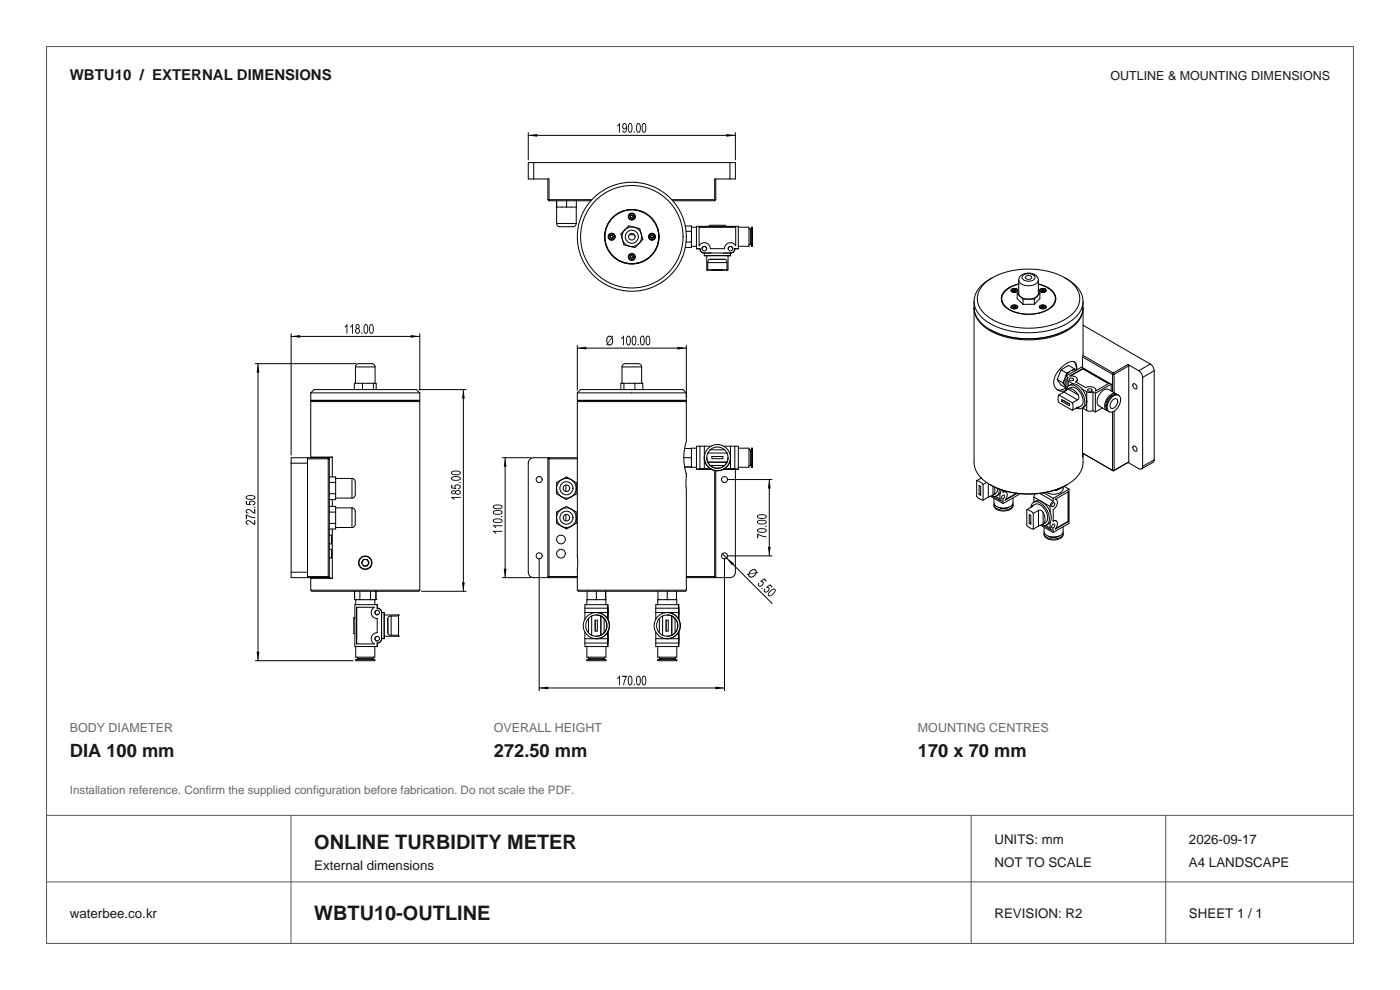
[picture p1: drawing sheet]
<svg xmlns="http://www.w3.org/2000/svg" width="297mm" height="210mm" viewBox="0 0 297 210" stroke-linecap="round" stroke-linejoin="round" font-family="sans-serif">
<path d="M9.9 9.9h277.2v190.2h-277.2zM9.9 173h277.2M61.7 173v27.1M206 173v27.1M247.3 173v27.1M9.9 187.1h277.2" fill="none" stroke="#505955" stroke-width=".21"/>
<path d="M51.4 25.4h194.2v121.8h-194.2z" fill="#fff"/>
<g fill="none" stroke="#000" stroke-width=".21">
<path d="M112.1 28.1v5.8M112.1 28.7h43.9M113.2 34.5v3.5M116.2 38v4.4M151.8 38v4.4M154.8 34.5v3.5M156 28.1v5.8M116.2 42.4h9.4M116.2 42.4l.3 .2M116.5 42.6v-4.6h-4.4v-3.5h43.9v3.5h-4.4v4.6M116.5 42.6h8.9M118.1 42.6v4.8"/>
<path d="M118.1 43.9h4.2M118.1 47.4l.1 .3 .4 .4h3a.69 .69 0 0 0 .6-.7M118.1 47.4h4.1M118.1 42.6v1.3M120.2 42.6v1.3M122.3 42.6l-.1 4.8M129.6 49.9h.3l.2 .3-.2 .3h-.3l-.2-.3zM133.4 47.9l2.3 .6 .7 2.3-1.7 1.7-2.3-.6-.7-2.3zM133.5 49.8h1.1M133.7 45.8l.3-.2 .3 .2v.3l-.2 .2-.3-.2zM133.7 54.4l.3-.2 .3 .1v.3l-.2 .2-.3-.1zM138.1 49.9h.4l.1 .3-.1 .3h-.3l-.2-.3z"/>
<path d="M142.5 42.4h9.3M142.7 42.6h8.9M145.4 52.5h1.3M145.4 47.9h1.3M145.5 49.1h1.2M145.5 51.3h1.2M146.7 51.3v.2M146.7 49.1v.2M146.7 47.9v.2M146.7 48v.1M146.7 52.5h.1M146.7 52.4v.1"/>
<path d="M146.7 51.1v.2M146.7 49v.1M146.7 48.1v4.4M146.7 52.2h1.1M146.7 48.2h1.1M148.3 48.2h7.8v3.9a1.27 1.27 0 0 0-1.5-.6 1.27 1.27 0 0 0-.9 1.3h-3a1.27 1.27 0 0 0-1-1.3 1.27 1.27 0 0 0-1.4 .6zM148.5 52.8a.93 .93 0 0 0 .9 .9M148.5 52.8h-.7v-4.8h8.8v4.8h-.7M148.5 52.8h.1M148.9 52.8a.49 .49 0 0 1 .5-.5 .49 .49 0 0 1 .5 .5M149.4 53.7h1.4M149.4 53.7v.5"/>
<path d="M149.9 54.2h4.5M149.9 57.3h.3zM149.9 54.2v3.1M150.2 55.7v1.6M150.2 55.7h4M150.2 57.3h4M150.5 48v-.2h1.7h1.7v.2M150.7 55h3M150.7 55l-.4 .2-.1 .5M150.8 53.7h-1.4M150.8 53.7h2.7M151 57.3h.1"/>
<path d="M151.8 42.4l-.2 .2M153.3 57.3h.1M153.5 53.7h1.5M153.7 55l.4 .2 .1 .5M154.2 57.3h.2zM154.2 55.7v1.6M154.4 54.2v3.1M154.5 52.8a.49 .49 0 0 1 .5-.5 .49 .49 0 0 1 .5 .5M155 54.2h-5.6h.5M155 54.2h-.6M155 53.7v.5M155.9 52.8h.1"/>
<path d="M155.9 52.8a.93 .93 0 0 1-.9 .9M156.6 48.2h2.3v4h-2.3M158.9 48.5h.3v3.4h-.3M159.2 51.6h.2M159.2 48.8h.2M159.4 48.2h.2v4h-.2zM210.5 58.9a6.2 6.2 0 0 0-3.9 5.2 6.3 6.3 0 0 0 4.1 4.9 17.9 17.9 0 0 0 16.5-.9 4.8 4.8 0 0 0 2.2-5.8 7.6 7.6 0 0 0-3.5-3.4M216.1 59.4v2.9a2.02 2.02 0 0 0 2.5 1.1l1.1-.3 .5-.6 .1-3.1M216.5 58.5a2.35 2.35 0 0 1 3.8 .8 1.1 1.1 0 0 1-1.1 1.2 2.34 2.34 0 0 1-3.1-1zM216.9 58.5a1.76 1.76 0 0 1 2.7 .3 1.62 1.62 0 0 1-2.6 .5l-.2-.4zM217.6 58.7a.79 .79 0 0 1 1.3 .2 .79 .79 0 0 1-1.4-.1zM54.2 77.1h21.3"/>
<path d="M54.7 77.1v63.1M61.8 70.8v25.7M61.8 71.4h27.3M75.4 77.8a.69 .69 0 0 1 .7-.7h2.8a.69 .69 0 0 1 .7 .7M75.4 77.8h4.2M75.4 77.8v3.5M79.6 77.8v3.5M89.1 70.8v12M122.5 73.3v9.5M122.5 73.8h23.1M132 77.8a.69 .69 0 0 1 .7-.7h2.7a.69 .69 0 0 1 .7 .7M132 77.8v3.5"/>
<path d="M132 77.8h4.1M136.1 77.8v3.5M145.6 73.3v11.6M206.6 63.9a5.7 5.7 0 0 0 3.4 6M206.6 65.4v32.7a6 6 0 0 0 3.8 4.9 18 18 0 0 0 16.5-.5 5.6 5.6 0 0 0 2.9-4.4l-.1-11.5 .8 .5M208.7 60.3a14.6 14.6 0 0 1 11.9-3.1 10.5 10.5 0 0 1 7.9 4.2 4.2 4.2 0 0 1-1.5 5.7 16.4 16.4 0 0 1-17.1 .3 4.5 4.5 0 0 1-2.2-5.6zM210 69.9a18 18 0 0 0 16.4 0M212.5 63.4v.3M214.1 61a2.41 2.41 0 0 0-1 3.9l.2 .2M214.2 61h-.1M214.5 61.4a.86 .86 0 0 1 1.4 .3 .9 .9 0 0 1-1.5-.1zM214.5 64.9a.86 .86 0 0 1 1.4 .3 .9 .9 0 0 1-1.5-.1z"/>
<path d="M214.6 65.2a.77 .77 0 0 0 1.2-.1v.2M214.6 65.2l-.1-.1v.2M214.6 65a.68 .68 0 0 1 1.2 .2 .73 .73 0 0 1-1.2-.1zM214.6 61.4a.65 .65 0 0 1 1.2 .3 .71 .71 0 0 1-1.2-.1zM214.9 61.5v.2M214.9 61.5v.2l.2 .1M215 65.2h.1M215.1 64.9l-.3 .2 .2 .1M215.1 64.9h.3M215.1 64.9v.3M215.1 65.2h-.1M215.1 65.2h.3"/>
<path d="M215.1 61.8h.1M215.2 61.4l-.3 .1M215.2 61.4l.3 .1-.1 .2-.3 .1M215.2 61.4v.3M215.2 61.7h.2M215.2 61.7h-.2h.4M215.4 61.7h.1M215.4 65.2h-.4M215.4 64.9l.1 .2-.5 .1M215.4 64.9v.3M215.4 65.2h.1M215.8 62.3v1.1l1.2 1.2"/>
<path d="M215.8 62.3l1.2 1.2M215.8 61.8v-.2a.73 .73 0 0 1-1.3 0v.2M216.1 60.3a4.2 4.2 0 0 0-3.6 2.9 3 3 0 0 0 2.2 2.7 8.5 8.5 0 0 0 8.4-.8 2.25 2.25 0 0 0-.4-3.8l-.5-.3M216.1 60.2a4.4 4.4 0 0 0-3.6 2.8 3 3 0 0 0 2.4 3.1 8.5 8.5 0 0 0 8.3-1.1 2.28 2.28 0 0 0-.5-3.7l-1.2-.7-1.2-.4M216.1 61.9l-.3 .4M217 63.5v1.1M219.4 63.4l-2.4 .1M219.4 63.4v1.1M219.4 64.5l-2.4 .1M220.3 60.3l1.9 .7M220.3 61.9l.3 .3M220.5 64.9a.86 .86 0 0 1 1.5 .3 .9 .9 0 0 1-1.5-.1z"/>
<path d="M220.5 61.4a.86 .86 0 0 1 1.5 .3 .9 .9 0 0 1-1.5-.1zM220.6 65.3v-.2l.2 .3 .6 .1M220.6 62.2l-1.2 1.2M220.6 62.2v1.1l-1.2 1.2M220.7 61.4a.61 .61 0 0 1 .7-.2 .61 .61 0 0 1 .4 .5 .68 .68 0 0 1-1.2-.2zM220.7 64.9a.57 .57 0 0 1 .7-.2 .57 .57 0 0 1 .4 .6 .65 .65 0 0 1-1.2-.3zM221 65l-.1 .2 .3 .1M221 65v.2M221 61.7h.1M221.1 61.4l.3 .1M221.1 61.4l-.2 .2 .1 .1M221.1 61.4v.3"/>
<path d="M221.1 61.7h-.1M221.1 61.7h.3M221.2 65.3h.1M221.3 64.9l.2 .1v.2l-.3 .1M221.3 64.9l-.3 .1M221.3 64.9v.3M221.3 65.2h.1M221.3 65.2h-.3M221.4 65.2h-.4M221.4 65.2h.1M221.4 61.7h-.4M221.4 61.5l.2 .1-.3 .2-.3-.1"/>
<path d="M221.4 61.5v.2M221.9 61.8v-.2a.73 .73 0 0 1-1.3 0v.2M221.9 65.3v-.2l-.5 .4M222.2 61a2.41 2.41 0 0 1 .9 4.1M223.9 63.4v.3M225.1 78.4l-.8 2.1M225.1 78.4l1.2 .8M226.1 79.8l.5 .3-.2 .4 .2 .3M226.1 79.8l3.4-1.9 6.2 3.6M226.1 79.8v3.1M226.1 79.8l-.3 .8M226.3 79.4l-.2 .4"/>
<path d="M226.3 79.2v.2M226.5 79.1l-.2 .1M226.5 79.1l-.2 .3M226.8 78.9l-.7 .9M226.8 78.9l-.3 .2M226.9 79.8l2.8-1.6 5.5 3.1-2.8 1.6a1.07 1.07 0 0 0-1.5-.9l-.6 .2-2.1-1.2a.6 .6 0 0 0 .3-.7 .6 .6 0 0 0-.6-.5zM227.5 78.5l-.7 .4M227.5 78.5l.7 .1M227.7 76.7l.5 .6 .1 1.2M227.8 78.3l.2 .1M227.8 78.3l-.3 .2M227.9 78.2l-.1 .1"/>
<path d="M227.9 78.2l-1.2-.7-1.6 .9M227.9 78.2l.1 .2M228 78.4l.2 .2M228.4 78.5v-.5a1.13 1.13 0 0 0-.5-1.2 1.13 1.13 0 0 0-1.3 .1 5.1 5.1 0 0 0-3 4.6 1.77 1.77 0 0 0 2.5 1.3M229.7 75.7l6.3 3.7M229.7 78.3l-2.6 1.4M229.7 78.3l5.4 3.1M229.7 78.2v.1M229.7 75.4l6.5 3.7M229.8 65.3a5.8 5.8 0 0 1-3.6 4.9 17.7 17.7 0 0 1-17.1-.7 5.2 5.2 0 0 1-2.5-4.2M229.8 63.9a5.6 5.6 0 0 1-3.3 5.9 18 18 0 0 1-16.5 .1M229.8 65.4l-.1 12.6"/>
<path d="M229.8 69l14.2 8.2M236 79.4h.3M236 79.4v3.7M236.2 79.1l-.2 .3M236.2 79.1l.1 .3M236.3 79.4v3.9M239.3 77.3l2.3 1.3M239.3 77.3l-3.1 1.8M239.3 77.3l.2 .3M239.5 77.6l-3.2 1.8M239.5 77.6v20.4l-3.3 1.9-6.5-3.8M241.6 78.6a1.78 1.78 0 0 1 .8 1.5"/>
<path d="M244 77.2a1.78 1.78 0 0 1 .9 1.4M244 77.2l-2.4 1.4M244.9 78.6l-2.5 1.5M244.9 78.6v18.9M61.8 98.3h3.4M65.2 97.1v25.4M65.9 83.3h23.2M65.9 85.2h23.2M65.9 84.9h23.2M65.9 83.3l.7-.7h21.8l.7 .7M65.9 83.3v1.6M65.9 85.2v11.8"/>
<path d="M65.9 97l.1 .1h3.9M65.9 97h4.6M66.2 85l-.3 .2M69.6 97.1l.3 .2h-4.7M69.6 97.1h-7.8v25.4h7.8M69.6 97.1v25.4M69.9 97v25.6M70.5 97h-.6M70.5 97v4.2M75.2 82.6v-1.3h4.6v1.3M76.9 81.3v1.3M79.2 81.3v1.3"/>
<path d="M88.8 85l.3 .2M88.9 82.6h10M89.1 83.3v1.6M89.1 85.2v40M98.3 82.6v42.8M106.6 97.1h6M107.2 97.1v25.4M116.2 97.3l.3-.2v25.4l-.3-.2M116.2 97.3v25M116.2 97.3h6.3M122.5 97.1h-9.3a1.16 1.16 0 0 0-1.1 1.2v23.1l.1 .6 .4 .4 .6 .1h9.3M122.5 85.2v40"/>
<path d="M122.5 83.3v1.6M122.5 84.9h23.1M122.5 85.2h23.1M122.7 85l-.2 .2M123.2 82.6h21.7l.7 .7h-23.1zM131.7 82.6v-1.3h4.7v1.3M132.4 81.3v1.3M134.7 81.3v1.3M145.1 97.1h1.6M145.2 99.1h1.5M145.2 95.1h1.5M145.4 85l.2 .2"/>
<path d="M145.6 85.2v8.4l-.4 1.7-.1 1.8 .1 1.7 .4 1.8v24.6M146.7 97.1v.2M146.7 95.1v.2M146.7 99.1h.1M146.7 95.1h.1M146.7 98.9v.2M146.7 96.9v.2M147.8 95.1h-1.1v4h1.1M147.8 99.5h.7M148.5 94.7h-.7v4.8h3.1M148.5 94.7v4.8M148.9 99.5h1z"/>
<path d="M149.4 99.5h1.5M149.4 94.7h1.4M149.4 97.1a2.77 2.77 0 0 0 1.4 2.4M149.4 99.5h-.9M149.4 94.7h-.9M149.4 94.7v4.8M149.9 97.1a2.25 2.25 0 0 0 2.3 2.2 2.25 2.25 0 0 0 2.2-2.2M149.9 97.1h.1M150.2 98l.5 .7M150.2 96.1l-.3 .8 .3 1.1M150.2 98h.1M150.2 98h4"/>
<path d="M150.2 96.1h4M150.7 95.4a2.25 2.25 0 0 1 3 0M150.7 98.7a2.25 2.25 0 0 0 3 0M150.7 95.4h3M150.7 98.7h3M150.7 95.4l-.5 .7M150.7 99.5h-2.4M150.8 99.5l1.4 .4 1.3-.4M151 96.8h2.3v.5h-2.3zM151.6 99.8v22.7l.2-.2M151.8 99.8v22.5M153.5 94.7h1.5"/>
<path d="M153.7 99.5h2.4M153.7 95.4l.5 .7M154.2 96.1l.2 .8-.2 1.1M154.2 98l-.5 .7M154.2 98h.1M154.4 97.1h.1M154.5 99.5h1zM155 99.5h.9M155 94.7h.9M155 97.1a2.78 2.78 0 0 1-1.5 2.4M155 94.7v4.8M155 99.5h-1.5"/>
<path d="M155.9 99.5h.7M155.9 94.7h.7v4.8h-3.1M155.9 94.7v4.8M156 99.5v21.9a1.16 1.16 0 0 1-1.2 1.1h-9.2M156.6 95.1h2.3v4h-2.3M158.9 95.4h.3v3.4h-.3M159.2 98.5h.2M159.2 95.7h.2M159.4 95.1h.2v4h-.2zM224.3 80.5l.8 1.2 1 .5M224.3 80.5l1.2 .7M224.6 83.8l-.1 .8 .1 .8 2.9 1.6"/>
<path d="M224.6 83.8l2.9 1.6M225.2 84.8l1.7 .9v.4l-1.7-1zM225.5 81.2l.1 .2M225.6 84.9h.1M225.6 84.9l-.4 .2M225.6 81.4l.2 .2M225.6 81l-.1 .2M225.6 81v.4M225.7 83.2l-1.1 .6M225.7 83.2l2.9 1.6M225.8 81.6l.3 .5M225.8 80.6v1"/>
<path d="M225.8 80.6l-.2 .4M226.1 82.3l-1.1 .4-.8-.1M226.3 82.7a1.16 1.16 0 0 1 .7-1 1.16 1.16 0 0 1 1.2 .2 3.7 3.7 0 0 1 1.7 4.4 1.15 1.15 0 0 1-1.5 .3M226.4 80.5v1.8M226.5 82.6l-.8 .6M226.5 82.5a1.55 1.55 0 0 1 2.4 .5 2.32 2.32 0 0 1 .4 3.1l-.7 .3M226.6 82.5a1.99 1.99 0 0 1 2.1 1.3M226.6 82.5l-.1 .1M226.6 82.5l2.1 1.3M226.6 80.8v1.1M226.6 80.8l1 .6M226.8 80.4a.5 .5 0 0 1 .6-.2 .5 .5 0 0 1 .3 .4 .5 .5 0 0 1-.5 .2 .5 .5 0 0 1-.4-.4z"/>
<path d="M227.5 85.4l.1 .8-.1 .8M227.6 81.4a2.53 2.53 0 0 1 1.9 1.1M227.6 81.4l-.8 .4M228.6 80.5l-.3 .5M228.6 86.4l.1 .1-.4 .1M228.6 86.4l-1.1 .6M228.6 84.8l-1.1 .6M228.7 83.8l.2 .5-.3 .5M229.5 82.5a3.8 3.8 0 0 1 .9 3.3l-.8 .8M229.5 82.5l1.1 .6M230.5 87.1l.7 .1 .6-.1M230.6 83.1l.6 .2 .7-.2"/>
<path d="M230.6 83.1l-.1 4M230.8 82.6a.5 .5 0 0 1 .5-.2 .5 .5 0 0 1 .4 .4 .5 .5 0 0 1-.6 .2 .5 .5 0 0 1-.3-.4zM231.8 87.1l.6 .3M231.9 83.1l.5 .3M231.9 83.1l-.1 4M232.4 83.4v4M232.5 82.7v.2M233.9 86.5l-1.5 .9M235.7 84.5a1.13 1.13 0 0 1 1.9-.3 2.74 2.74 0 0 1-1.9 3.2 1.21 1.21 0 0 1-.6-1.9zM235.7 81.5l-3.3 1.9M235.7 81.5v1.4M236 84.9a.59 .59 0 0 1 .8-.3 .59 .59 0 0 1 .3 .8 1.2 1.2 0 0 1-1.4 1.2l-.2-.7z"/>
<path d="M236.3 87.2v12.6h-.3v-12.4M236.4 83.7a2.22 2.22 0 0 0-1.7 2.9M236.8 83.5l-1.6-.9a2.05 2.05 0 0 0-2.3 1.8l-.1 1 .2 .5 1.8 1.1M236.9 83.7a1.21 1.21 0 0 0-1.8 .5 2.3 2.3 0 0 0-.4 2.8l.3 .1M237.1 83.8h.2M237.1 83.8a1.99 1.99 0 0 0-2.2 1.6 1.34 1.34 0 0 0 .4 2M239.3 98.1l2.5 1.4 .5-.2 .1-.4M240.4 81.4a.7 .7 0 0 1 .7 .4 .7 .7 0 0 1-.1 .7 .77 .77 0 0 1-.6-1.1zM240.4 94.6a.7 .7 0 0 1 .7 .4 .7 .7 0 0 1-.1 .7 .77 .77 0 0 1-.6-1.1zM242.4 80.1v18.8M244.9 97.5l-2.5 1.4M244.9 97.5l-.3 .6-2.4 1.4"/>
<path d="M69.9 116.5h.4v1.9h-.4M69.9 113.5h.4v1.9h-.4M69.9 108.6h1.3M69.9 101.2h1.3v4.8h-1.3M69.9 107.4h1.3v4.8h-1.3M69.9 111h1.3M69.9 102.3h1.3M69.9 104.7h1.3M70.5 106v1.4M70.5 112.2v10.5M71.2 111.9h3.5M71.2 107.7h3.5"/>
<path d="M71.2 105.7h3.5M71.2 101.5h3.5M74.7 107.7a.69 .69 0 0 1 .7 .7v2.8a.69 .69 0 0 1-.7 .7M74.7 101.5a.69 .69 0 0 1 .7 .7v2.8a.69 .69 0 0 1-.7 .7M74.7 101.5v4.2M74.7 107.7v4.2M77.1 118.7h.8l.4 .7-.4 .7h-.8l-.4-.7zM114.4 118.5v28M118.1 108.6l2-1.2 2.1 1.2 .1 2.4-2.1 1.2-2.1-1.2zM118.1 102.3l2.1-1.1 2.1 1.2-.1 2.4-2.1 1.2-2-1.3zM120 102.9v1.4M120 109.1v1.4"/>
<path d="M153.2 117.5l10.6 10.5M153.7 118.5v28M154.3 101.7h9.5M154.3 117.9h9.5M163.2 101.7v16.2M207.2 102v3.3l.6 .5 .8 .3M207.2 102l.8 .2 .6 .6M207.7 103l.3 .2v1.9l-.3-.2zM208 104.7l-.3 .2M208.1 101.4l-.1 .1M208.2 101.4l-1 .6M208.6 102.8v3.3"/>
<path d="M209.3 102.3l-.7 .5M209.7 105.5l-1.1 .6M209.7 102.6v2.9M210 102.8a17.6 17.6 0 0 0 16.4 0M210.1 105.3l2.7 1.5M210.5 105.1l-.8 .4M210.6 103.2v1.8M210.7 105.3l1.6 1M210.9 107.1a1.33 1.33 0 0 0 1.4 1.3 2 2 0 0 0 2.6-1.2v-.1M210.9 106.8a1.27 1.27 0 0 0 1.4 1.4 2.18 2.18 0 0 0 2.6-1.1v-.3M211 103.3v1.1l-.4 .6M211.2 105.3l.9 .5"/>
<path d="M211.6 103.6a1.33 1.33 0 0 1-1 1.5v-.1M211.7 107.6a2.6 2.6 0 0 0 2.4 0M212 103.7a1.19 1.19 0 0 1-.4 1.3 1.19 1.19 0 0 1-1.3 .2M212.1 105.8l.2 .4h.5v.6M212.1 104.7l-.7 .5M212.1 104.7v1.1M212.2 107.8h1.4M212.4 103.9l-.3 .8M212.7 105.2l.2-.2a.45 .45 0 0 1 .1 .6 .45 .45 0 0 1-.5 .2zM212.8 104v.4a.61 .61 0 0 1 .8 .1 .61 .61 0 0 1 .1 .7l-.5 .9 2.6-1.4M212.8 104.3l.6 .1M214.9 105.6v1a2 2 0 0 1-2.6 1.1l-.7-.2-.5-.3a1.71 1.71 0 0 1-.2-1.5"/>
<path d="M215.6 104.7l-2.2 1.2M216.2 104.7v.2l-3.4 1.9M217.8 108.1v3.3l.6 .6 .8 .2M217.8 108.1l.8 .3 .6 .5M218.4 109.1l.3 .2v1.9l-.3-.2zM218.7 110.8l-.3 .2M218.7 107.6a1.16 1.16 0 0 1 .7-1.1 1.16 1.16 0 0 1 1.3 .2 3.8 3.8 0 0 1 1.7 4.4 1.11 1.11 0 0 1-1.4 .3M218.9 107.5l.2-.2h-.1a1.58 1.58 0 0 1 2.5 .5 2.25 2.25 0 0 1 .3 3.1l-.5 .3M218.9 107.5l-1.1 .6M218.9 107.5v-.2l-.2 .3M219.2 108.9v3.3M219.3 106.5a1.71 1.71 0 0 1 2.5 .5l1 1.6"/>
<path d="M219.3 105.5l3.5 1.9M219.3 105.5v1M219.6 104.8l-.3 .7M220.3 108.3h.6l.4 .4M220.3 111.6l-1.1 .6M220.3 108.3l-1.1 .6M220.3 108.3v3.3M220.6 104.7l2.8 1.6M220.8 111.4l2.6 1.6M221.2 111.2l-.9 .4M221.3 108.7a2 2 0 0 1 0 2.5M221.3 108.7v2.5"/>
<path d="M221.3 111.5l1.7 .9M221.4 104.5l2 1.2M221.5 113.2a1.34 1.34 0 0 0 1.5 1.3 2 2 0 0 0 2.5-1.1v-.2M221.5 113a1.27 1.27 0 0 0 1.5 1.3 2.17 2.17 0 0 0 2.5-1.1v-.2M221.8 111.4l1 .6M222.3 113.7a2.6 2.6 0 0 0 2.4 0M222.8 112l.2 .4 .4-.1v.7M222.8 108.6a2.54 2.54 0 0 1 0 2.2M222.8 110.8l-.8 .5M222.8 107.4v1.2M222.8 110.8v1.2M222.8 113.9h1.4"/>
<path d="M223.3 106.8l.3-.2a.45 .45 0 0 1 .1 .6 .45 .45 0 0 1-.6 .2zM223.3 111.3l.3-.1a.45 .45 0 0 1 .1 .5 .45 .45 0 0 1-.6 .2zM223.4 106.3a1.42 1.42 0 0 0-.6 1.1M223.4 110.5h.7M223.4 105.7v.6M223.7 104h.4M223.9 105.9l2.8-1.6v6.3l-2.8 1.6a1.09 1.09 0 0 0 0-1.8l-.5 .2v-2.5a1.55 1.55 0 0 0 .7-2.1zM223.9 105.9l.2 .1M224.1 103.9v.1M225.2 103.4l-.6 .4M225.3 103.4l-1.2 .6M225.5 103.3v.4a1.97 1.97 0 0 1-2.5 1.1l-1-.4"/>
<path d="M225.5 111.7v1.1a2 2 0 0 1-2.5 1.1l-.8-.2-.5-.4a1.7 1.7 0 0 1-.2-1.5M225.7 103.2l1.1 .6M226.6 104.3v6.3M226.6 110.6l-2.6 1.5M226.6 110.6h.1M226.8 103.8v7.2l-3.4 2M226.8 103.8l-3.4 1.9M61.8 121.4h3.4M65.2 122.3h4.7l-.3 .2M65.9 125.2h23.2M65.9 125.2l.3 .2h22.6l.3-.2M65.9 122.7v2.5"/>
<path d="M65.9 122.7h4.6M69.9 122.6l.6 .1M69.9 122.6h-3.9l-.1 .1M75.1 131h.2M75.1 131h.1M75.1 134.4h.1M75.1 131v3.4M75.1 134.4h.2M75.2 127.2h.1M75.3 127.2h4.4M75.3 125.4l-.1 1.8M75.5 137.1v2.3h4v-2.3"/>
<path d="M75.5 139.9h4v.3h-4zM75.5 127.2v1.1M75.7 128.8h3.7a1.27 1.27 0 0 0-.6 1.5 1.27 1.27 0 0 0 1.2 .9v3a1.27 1.27 0 0 0-1.2 1 1.27 1.27 0 0 0 .6 1.4h-3.7zM75.8 139.4v.3h3.4v-.3M76.1 139.7v.2M76.3 127.2h.3M76.3 127.2h-.1M76.3 125.5v1.7M78.6 127.2h.1M78.6 125.5v1.7M78.6 127.2h-.2M78.9 139.7v.2"/>
<path d="M79.5 127.2v1.1M79.7 125.4l.1 .1M79.8 127.2h-.2M79.8 127.2h.1M79.8 125.5h.1M79.8 127.2h-.1M79.8 125.5v1.7M80 129a.93 .93 0 0 1 .9 .9M80 129h.1M80 129v-.7h-4.7v8.8h4.7v-.7M80 136.4h.1M80 129.4a.49 .49 0 0 0-.4 .5 .49 .49 0 0 0 .4 .5"/>
<path d="M80 135a.49 .49 0 0 0-.4 .5 .49 .49 0 0 0 .4 .5M80 129a.93 .93 0 0 1 1 .9M80.9 134.1l.1 1.4M80.9 131.4v2.7M80.9 135.5h.6M80.9 129.9h.6M80.9 129.9v1.5M80.9 134.1v1.4M80.9 135.5a.93 .93 0 0 1-.9 .9M81 129.9l-.1 1.5M81 135.5a.93 .93 0 0 1-1 .9M81.5 130.5v4.5"/>
<path d="M81.5 130.5h3M81.5 135h3M81.5 135v.5M81.5 130.5v-.6v5.6M82.3 134.2l.1 .4 .6 .1M82.3 131.2v3M83 134.7h1.5M83 130.7h1.5M83 130.7v4M83 130.7l-.6 .1-.1 .4M84.5 134.7v.3zM84.5 130.7v4"/>
<path d="M84.5 131.6h.1M84.5 133.9h.1M84.5 135h.1M84.5 130.5h.1M84.5 130.5v.2zM89.4 125.4h9.5M106.6 122.5h6M116.2 122.3h6.3M122.5 125.2l.2 .2h22.7l.2-.2M122.5 125.2h23.1M124.1 135.5v.9M124.1 135.5h4.8"/>
<path d="M124.1 129.9h4.8M124.1 129.9v1.5M124.1 134.1v1.4M124.1 129v.9M124.1 129h4.8M124.1 129v-.7h4.9v3.1M124.1 136.4h4.8M124.5 128.3v-1.1h4v1.1M124.5 137.1v2.3h4v-2.3M124.5 139.9h4v.3h-4zM124.6 127.2h.2M124.6 125.5v1.7"/>
<path d="M124.6 127.2h.1M124.8 139.4v.3h3.4v-.3M124.8 134.2l.7 .5M124.8 131.2a2.25 2.25 0 0 0 0 3M124.8 131.2v3M125.1 139.7v.2M125.5 134.7l1.2 .3 .8-.3M125.5 130.7l1.2-.2 .8 .2M125.5 130.7l-.7 .5M125.5 130.7v4M126.3 131.6h.4v2.3h-.4zM126.5 130.5h.1"/>
<path d="M126.5 135h.1M126.5 130.5a2.25 2.25 0 0 1 2.3 2.2 2.25 2.25 0 0 1-2.3 2.3M126.5 129.9a2.78 2.78 0 0 1 2.4 1.5M126.5 127.2h.2M126.5 125.5v1.7M126.5 127.2h-.2M127.5 134.7h.1M127.5 130.7h.1M127.5 130.7v4M127.5 130.7l.7 .5M127.9 139.7v.2M128.2 134.2l-.7 .5"/>
<path d="M128.2 131.2a2.25 2.25 0 0 1 0 3M128.2 131.2v3M128.5 127.2h-.2M128.5 127.2h.1M128.5 125.5v1.7M128.9 131.4a2.78 2.78 0 0 1-2.4 4.1M128.9 135.5v.9M128.9 129.9v1.5M128.9 129v.9M128.9 134.2l.1 2.4M128.9 129.4v1zM128.9 135v1z"/>
<path d="M128.9 128.3v.7M128.9 134v1.5M128.9 136.4v.7M129 128.8l-.1 2.4M129 134v3.1h-4.9v-.7M139.1 135.5h4.9v.9h-4.9M139.1 135.5v.9M139.1 129.9v1.5M139.1 134.1v1.4M139.1 129v.9M139.1 129h4.9v.9h-4.9M139.1 129v-.7h4.9v3.1"/>
<path d="M139.5 128.3v-1.1h4.1v1.1M139.5 137.1v2.3h4.1v-2.3M139.5 139.9h4.1v.3h-4.1zM139.6 127.2h.2M139.6 125.5v1.7M139.6 127.2h.1M139.9 139.4v.3h3.4v-.3M139.9 134.2l.7 .5M139.9 131.2a2.25 2.25 0 0 0 0 3M139.9 131.2v3M140.1 139.7v.2M140.6 134.7l1.1 .3 .8-.3"/>
<path d="M140.6 130.7l1.1-.2 .8 .2M140.6 130.7l-.7 .5M140.6 130.7v4M141.3 131.6h.5v2.3h-.5zM141.5 130.5h.1M141.5 135h.1M141.5 130.5a2.25 2.25 0 0 1 2.3 2.2 2.25 2.25 0 0 1-2.3 2.3M141.5 129.9a2.78 2.78 0 0 1 2.5 1.5M141.5 127.2h-.2M141.5 127.2h.3M141.5 125.5v1.7M142.5 134.7h.1"/>
<path d="M142.5 130.7h.1M142.5 130.7v4M142.5 130.7l.7 .5M143 139.7v.2M143.2 134.2l-.7 .5M143.2 131.2a2.25 2.25 0 0 1 0 3M143.2 131.2v3M143.5 127.2h-.2M143.5 127.2h.1M143.5 125.5v1.7M144 131.4a2.78 2.78 0 0 1-2.5 4.1M144 134.2v2.4"/>
<path d="M144 129.4v1zM144 135v1zM144 136.6h.1M144 128.8h.1M144 128.8v2.4M144 134v3.1h-4.9v-.7M145.6 122.3h6.2M54.2 140.2h20.7M114.4 145.9h39.3"/>
<circle cx="129.8" cy="50.2" r=".64"/>
<circle cx="129.8" cy="50.2" r=".75"/>
<circle cx="129.8" cy="50.2" r=".61"/>
<circle cx="129.8" cy="50.2" r=".29"/>
<circle cx="134" cy="50.2" r="11.6"/>
<circle cx="134" cy="50.2" r="10.9"/>
<circle cx="134" cy="50.2" r="5.8"/>
<circle cx="134" cy="50.2" r="5.7"/>
<circle cx="134" cy="50.2" r="2.08"/>
<circle cx="134" cy="50.2" r="1.39"/>
<circle cx="134" cy="54.5" r=".64"/>
<circle cx="134" cy="45.9" r=".64"/>
<circle cx="134" cy="54.5" r=".75"/>
<circle cx="134" cy="45.9" r=".75"/>
<circle cx="134" cy="45.9" r=".61"/>
<circle cx="134" cy="54.5" r=".61"/>
<circle cx="134" cy="45.9" r=".29"/>
<circle cx="134" cy="50.2" r=".69"/>
<circle cx="134" cy="54.5" r=".29"/>
<circle cx="138.3" cy="50.2" r=".75"/>
<circle cx="138.3" cy="50.2" r=".61"/>
<circle cx="138.3" cy="50.2" r=".29"/>
<circle cx="149.4" cy="52.8" r=".49"/>
<circle cx="155" cy="52.8" r=".49"/>
<circle cx="152.2" cy="97.1" r="2.78"/>
<circle cx="77.5" cy="119.4" r="1.34"/>
<circle cx="77.5" cy="119.4" r=".69"/>
<circle cx="77.5" cy="119.4" r="1.42"/>
<circle cx="114.4" cy="101.7" r=".64"/>
<circle cx="114.4" cy="117.9" r=".64"/>
<circle cx="119" cy="117.4" r=".93"/>
<circle cx="119" cy="114.4" r=".93"/>
<circle cx="120.2" cy="109.8" r="2.08"/>
<circle cx="120.2" cy="103.6" r="2.08"/>
<circle cx="120.2" cy="103.6" r="1.39"/>
<circle cx="120.2" cy="109.8" r="1.39"/>
<circle cx="120.2" cy="103.6" r=".69"/>
<circle cx="120.2" cy="109.8" r=".69"/>
<circle cx="153.7" cy="101.7" r=".64"/>
<circle cx="153.7" cy="117.9" r=".64"/>
<circle cx="80" cy="135.5" r=".49"/>
<circle cx="80" cy="129.9" r=".49"/>
<circle cx="126.5" cy="132.7" r="2.78"/>
<circle cx="141.5" cy="132.7" r="2.78"/>
</g>
<g fill="#000">
<path d="M112.1 28.7l1.9-.3v.6zM154.1 28.4l1.9 .3-1.9 .3zM54.7 77.1l.3 1.9h-.6zM61.8 71.4l1.9-.3v.6zM87.1 71.1l2 .3-2 .3zM122.5 73.8l1.9-.2v.5zM143.7 73.6l1.9 .2-1.9 .3zM98.3 82.6l.3 2h-.6zM107.2 97.1l.3 1.9h-.6zM154.1 118.4l1.6 1.1-.4 .4zM163.2 101.7l.3 1.9h-.6zM162.9 116h.6l-.3 1.9z"/>
<path d="M98 123.5h.6l-.3 1.9zM106.9 120.6h.6l-.3 1.9zM54.4 138.2h.6l-.3 2zM114.4 145.9l1.9-.3v.6zM151.8 145.6l1.9 .3-1.9 .3z"/>
<path d="M131.4 26.1h.1v2h-.2v-1.6l-.3 .3v-.2zM132.1 26.3a.53 .53 0 0 1 .7-.1 .53 .53 0 0 1 .2 .6 .93 .93 0 0 1-.7 1.3l-.3-.4 .2-.1a.3 .3 0 0 0 .4 .3 .3 .3 0 0 0 .2-.4v-.3a.45 .45 0 0 1-.6 .2 .45 .45 0 0 1-.2-.6zM132.4 26.3a.42 .42 0 0 0-.2 .6 .42 .42 0 0 0 .5 .2 .46 .46 0 0 0 .1-.5 .46 .46 0 0 0-.4-.3zM133.4 26.2a.56 .56 0 0 1 .6 .1 .56 .56 0 0 1 .2 .6 1.02 1.02 0 0 1-.5 1.3 1.38 1.38 0 0 1-.5-1.6zM133.6 26.3a1.48 1.48 0 0 0 .1 1.7 1.28 1.28 0 0 0 0-1.7zM134.5 27.8h.2v.3h-.2zM135.2 26.2a.56 .56 0 0 1 .6 .1 .56 .56 0 0 1 .1 .6 1.02 1.02 0 0 1-.5 1.3 1.38 1.38 0 0 1-.4-1.6zM135.3 26.3a1.48 1.48 0 0 0 .1 1.7 1.28 1.28 0 0 0 0-1.7zM136.3 26.2a.56 .56 0 0 1 .7 .1 .56 .56 0 0 1 .1 .6 1.02 1.02 0 0 1-.5 1.3 1.38 1.38 0 0 1-.4-1.6zM136.5 26.3a1.48 1.48 0 0 0 .1 1.7 1.28 1.28 0 0 0 0-1.7z" fill-rule="evenodd"/>
<path d="M73.6 68.7h.1v2.1h-.2v-1.6l-.4 .3v-.2zM74.8 68.7h.1v2.1h-.2v-1.6l-.4 .3v-.2zM75.5 68.9a.48 .48 0 0 1 .7 .1 .48 .48 0 0 1-.1 .7 .59 .59 0 0 1 .2 .9 .59 .59 0 0 1-.9 0 .59 .59 0 0 1 .2-.9l-.2-.3zM75.6 69.3a.3 .3 0 0 0 .6 0 .3 .3 0 0 0-.6 0zM75.6 69.9l-.1 .3a.35 .35 0 0 0 .5 .4 .35 .35 0 0 0 .1-.6l-.1-.2zM76.6 70.5h.2v.3h-.2zM77.3 68.9a.56 .56 0 0 1 .7 0 .56 .56 0 0 1 .1 .7 1.02 1.02 0 0 1-.5 1.2 1.38 1.38 0 0 1-.4-1.6zM77.5 69a1.48 1.48 0 0 0 .1 1.6 1.28 1.28 0 0 0 0-1.7zM78.5 68.9a.56 .56 0 0 1 .7 0 .56 .56 0 0 1 .1 .7 1.02 1.02 0 0 1-.5 1.2 1.38 1.38 0 0 1-.4-1.6zM78.7 69a1.48 1.48 0 0 0 .1 1.6 1.28 1.28 0 0 0 0-1.7z" fill-rule="evenodd"/>
<path d="M128.9 71.4l.4-.2 .5 .2 .2-.2 .1 .1-.2 .3a1.02 1.02 0 0 1 .1 1.1 1.02 1.02 0 0 1-.9 .5l-.2-.1-.2 .2-.1-.1 .2-.2a1.51 1.51 0 0 1 .1-1.6zM129.1 71.5a1.27 1.27 0 0 0-.2 1.3l.8-1.2-.3-.2zM129.8 71.8l-.8 1.1a.54 .54 0 0 0 .7 0 .54 .54 0 0 0 .2-.6z" fill-rule="evenodd"/>
<path d="M132.2 71.2h.2v2h-.2v-1.6l-.4 .3v-.2zM133.1 71.3a.56 .56 0 0 1 .6 .1 .56 .56 0 0 1 .1 .6 1.02 1.02 0 0 1-.5 1.3 1.38 1.38 0 0 1-.4-1.6zM133.2 71.4a1.48 1.48 0 0 0 .1 1.7 1.28 1.28 0 0 0 0-1.7zM134.2 71.3a.56 .56 0 0 1 .7 .1 .56 .56 0 0 1 .1 .6 1.02 1.02 0 0 1-.5 1.3 1.38 1.38 0 0 1-.4-1.6zM134.4 71.4a1.48 1.48 0 0 0 .1 1.7 1.28 1.28 0 0 0 0-1.7zM135.3 72.9h.2v.3h-.2zM136 71.3a.56 .56 0 0 1 .6 .1 .56 .56 0 0 1 .2 .6 1.02 1.02 0 0 1-.5 1.3 1.38 1.38 0 0 1-.5-1.6zM136.2 71.4a1.48 1.48 0 0 0 .1 1.7 1.28 1.28 0 0 0 0-1.7zM137.2 71.3a.56 .56 0 0 1 .6 .1 .56 .56 0 0 1 .1 .6 1.02 1.02 0 0 1-.4 1.3 1.38 1.38 0 0 1-.5-1.6zM137.3 71.4a1.48 1.48 0 0 0 .2 1.7 1.28 1.28 0 0 0-.1-1.7z" fill-rule="evenodd"/>
<path d="M52.3 110.5a1.49 1.49 0 0 1 1.6 .6v-.8h.2v1l-.5-.2a.88 .88 0 0 0-1.3-.4l.1 .3 .3 .1v.2l-.5-.3zM52.2 109.2l1.9 .5v.2l-1-.2-.7-.3v.7h-.2zM52.3 108.1a1.49 1.49 0 0 1 1.6 .6v-.7h.2v1l-.5-.3a.88 .88 0 0 0-1.3-.3l.1 .3 .3 .1v.2l-.5-.3zM53.9 107.5h.2v.2h-.2zM52.2 106.3h.2v.6l.5 .1a.63 .63 0 0 1 .4-.8 .63 .63 0 0 1 .8 .2v.5l-.5 .3v-.2l.3-.1a.4 .4 0 0 0-.4-.6 .4 .4 0 0 0-.3 .7v.2l-1-.2zM52.3 105.2l.5-.2a1.23 1.23 0 0 1 1.4 .5 1.38 1.38 0 0 1-1.6 .5l-.5-.3zM52.4 105.4l-.1 .1a1.29 1.29 0 0 0 1.7 0 1.31 1.31 0 0 0-1.6-.1z" fill-rule="evenodd"/>
<path d="M95.7 105.4h2v.2h-1.6l.3 .4h-.2zM95.8 104.1l.5-.1 .3 .2a.59 .59 0 0 1 .9-.2 .59 .59 0 0 1 0 .9 .59 .59 0 0 1-.9-.2 .47 .47 0 0 1-.6 .1 .47 .47 0 0 1-.2-.7zM95.9 104.4a.3 .3 0 0 0 .6 0 .3 .3 0 0 0-.6 0zM96.8 104.2v.4l.3 .1a.35 .35 0 0 0 .4-.4 .35 .35 0 0 0-.5-.1zM95.7 102.8h.3v.6l.5 .1a.63 .63 0 0 1 .3-.8 .63 .63 0 0 1 .8 .3l.1 .5-.5 .3v-.2l.3-.1a.4 .4 0 0 0-.5-.6 .4 .4 0 0 0-.2 .7v.1l-1.1-.1zM97.4 102.3h.3v.2h-.3zM95.8 101.2l.6-.2a1.23 1.23 0 0 1 1.4 .5 1.38 1.38 0 0 1-1.7 .4l-.4-.3zM95.9 101.4v.1a1.29 1.29 0 0 0 1.6 0 1.31 1.31 0 0 0-1.6-.1zM95.8 100l.6-.2a1.23 1.23 0 0 1 1.4 .5 1.38 1.38 0 0 1-1.7 .5l-.4-.3zM95.9 100.2v.1a1.29 1.29 0 0 0 1.6 0 1.31 1.31 0 0 0-1.6-.1z" fill-rule="evenodd"/>
<path d="M104.5 112.6h2.1v.2h-1.6l.3 .4h-.2zM104.5 111.4h2.1v.2h-1.6l.3 .4h-.2zM104.7 110.2l.5-.2a1.23 1.23 0 0 1 1.4 .5 1.38 1.38 0 0 1-1.6 .4l-.4-.3zM104.8 110.3v.2a1.29 1.29 0 0 0 1.6 0 1.31 1.31 0 0 0-1.6-.2zM106.3 109.5h.3v.2h-.3zM104.7 108.4l.5-.2a1.23 1.23 0 0 1 1.4 .5 1.38 1.38 0 0 1-1.6 .4l-.4-.3zM104.8 108.6v.1a1.29 1.29 0 0 0 1.6 0 1.31 1.31 0 0 0-1.6-.1zM104.7 107.2l.5-.2a1.23 1.23 0 0 1 1.4 .5 1.38 1.38 0 0 1-1.6 .5l-.4-.3zM104.8 107.4v.1a1.29 1.29 0 0 0 1.6 0 1.31 1.31 0 0 0-1.6-.1z" fill-rule="evenodd"/>
<path d="M160.6 113.2l2 .6v.2l-1-.2-.7-.4v.8h-.3zM160.7 112.2l.6-.2a1.23 1.23 0 0 1 1.4 .5 1.38 1.38 0 0 1-1.7 .5l-.4-.3zM160.8 112.4v.1a1.29 1.29 0 0 0 1.6 0 1.31 1.31 0 0 0-1.6-.1zM162.3 111.5h.3v.2h-.3zM160.7 110.5l.6-.2a1.23 1.23 0 0 1 1.4 .5 1.38 1.38 0 0 1-1.7 .4l-.4-.3zM160.8 110.6v.2a1.29 1.29 0 0 0 1.6 0 1.31 1.31 0 0 0-1.6-.2zM160.7 109.3l.6-.2a1.23 1.23 0 0 1 1.4 .5 1.38 1.38 0 0 1-1.7 .4l-.4-.3zM160.8 109.5v.1a1.29 1.29 0 0 0 1.6 0 1.31 1.31 0 0 0-1.6-.1z" fill-rule="evenodd"/>
<path d="M158.4 121.8l.3-.1a1.03 1.03 0 0 1 .7-.9 1.03 1.03 0 0 1 1.1 .3l.1 .3 .3-.1v.2h-.4a1.02 1.02 0 0 1-.7 .9 1.02 1.02 0 0 1-1-.3l-.1-.2h-.3zM159.3 121.3l-.3 .4 1.3-.3a.54 .54 0 0 0-.4-.5 .54 .54 0 0 0-.6 .4zM158.9 121.8a.54 .54 0 0 0 .5 .6 .54 .54 0 0 0 .6-.4l.3-.4z" fill-rule="evenodd"/>
<path d="M161 123.6l.1 .1-.1 .3a.4 .4 0 0 0 .7 .1 .4 .4 0 0 0-.3-.7l-.1-.1 .8-.6 .6 .5-.2 .2-.4-.5-.5 .4a.63 .63 0 0 1 .3 .8 .63 .63 0 0 1-.7 .4 .49 .49 0 0 1-.4-.4 .49 .49 0 0 1 .2-.5zM161.5 124.9l.2-.2 .1 .1-.2 .2zM162.2 124.8l.2 .2-.2 .2a.4 .4 0 0 0 .7 .1 .4 .4 0 0 0-.3-.6l-.1-.1 .9-.7 .5 .6-.2 .1-.4-.4-.4 .3a.63 .63 0 0 1 .3 .8 .63 .63 0 0 1-.8 .4 .49 .49 0 0 1-.4-.4 .49 .49 0 0 1 .2-.5zM163.4 125.3a.68 .68 0 0 1 1.2-.2l-.3 .7a1.23 1.23 0 0 1-1.3 .6 .77 .77 0 0 1 .4-1.1zM163.5 125.5l-.4 .5v.3a1.28 1.28 0 0 0 1.2-1.2h-.2z" fill-rule="evenodd"/>
<path d="M131.4 143.3h.1v2.1h-.2v-1.6l-.3 .3v-.3zM132 143.4h1l-.6 2h-.2l.1-.6 .5-1.2h-.8zM133.4 143.4a.56 .56 0 0 1 .6 .1 .56 .56 0 0 1 .2 .7 1.02 1.02 0 0 1-.5 1.2 1.38 1.38 0 0 1-.5-1.6zM133.6 143.6a1.48 1.48 0 0 0 .1 1.6 1.28 1.28 0 0 0 0-1.7zM134.5 145.1h.2v.3h-.2zM135.2 143.4a.56 .56 0 0 1 .6 .1 .56 .56 0 0 1 .1 .7 1.02 1.02 0 0 1-.5 1.2 1.38 1.38 0 0 1-.4-1.6zM135.3 143.6a1.48 1.48 0 0 0 .1 1.6 1.28 1.28 0 0 0 0-1.7zM136.3 143.4a.56 .56 0 0 1 .7 .1 .56 .56 0 0 1 .1 .7 1.02 1.02 0 0 1-.5 1.2 1.38 1.38 0 0 1-.4-1.6zM136.5 143.6a1.48 1.48 0 0 0 .1 1.6 1.28 1.28 0 0 0 0-1.7z" fill-rule="evenodd"/>
</g>
<g font-size="4.2" fill="#151a19">
<text x="66.7" y="180">ONLINE TURBIDITY METER</text>
<text x="66.7" y="195.2">WBTU10-OUTLINE</text>
</g>
<g font-size="3.9" fill="#151a19">
<text x="14.8" y="160.6">DIA 100 mm</text>
<text x="104.8" y="160.6">272.50 mm</text>
<text x="194.7" y="160.6">170 x 70 mm</text>
</g>
<text font-size="3.2" fill="#151a19" x="14.8" y="16.9">WBTU10 / EXTERNAL DIMENSIONS</text>
<g font-size="2.8" fill="#151a19">
<text x="211" y="179">UNITS: mm</text>
<text x="252.2" y="179">2026-09-17</text>
<text x="66.7" y="184.6">External dimensions</text>
<text x="211" y="183.9">NOT TO SCALE</text>
<text x="252.2" y="183.9">A4 LANDSCAPE</text>
<text x="14.8" y="194.8">waterbee.co.kr</text>
<text x="211" y="194.8">REVISION: R2</text>
<text x="252.2" y="194.8">SHEET 1 / 1</text>
</g>
<text font-size="2.6" fill="#151a19" x="235.6" y="16.9">OUTLINE &amp; MOUNTING DIMENSIONS</text>
<g font-size="2.6" fill="#626c67">
<text x="14.8" y="155.3">BODY DIAMETER</text>
<text x="104.8" y="155.3">OVERALL HEIGHT</text>
<text x="194.7" y="155.3">MOUNTING CENTRES</text>
</g>
<text font-size="2.5" fill="#626c67" x="14.8" y="168.4">Installation reference. Confirm the supplied configuration before fabrication. Do not scale the PDF.</text>
</svg>
